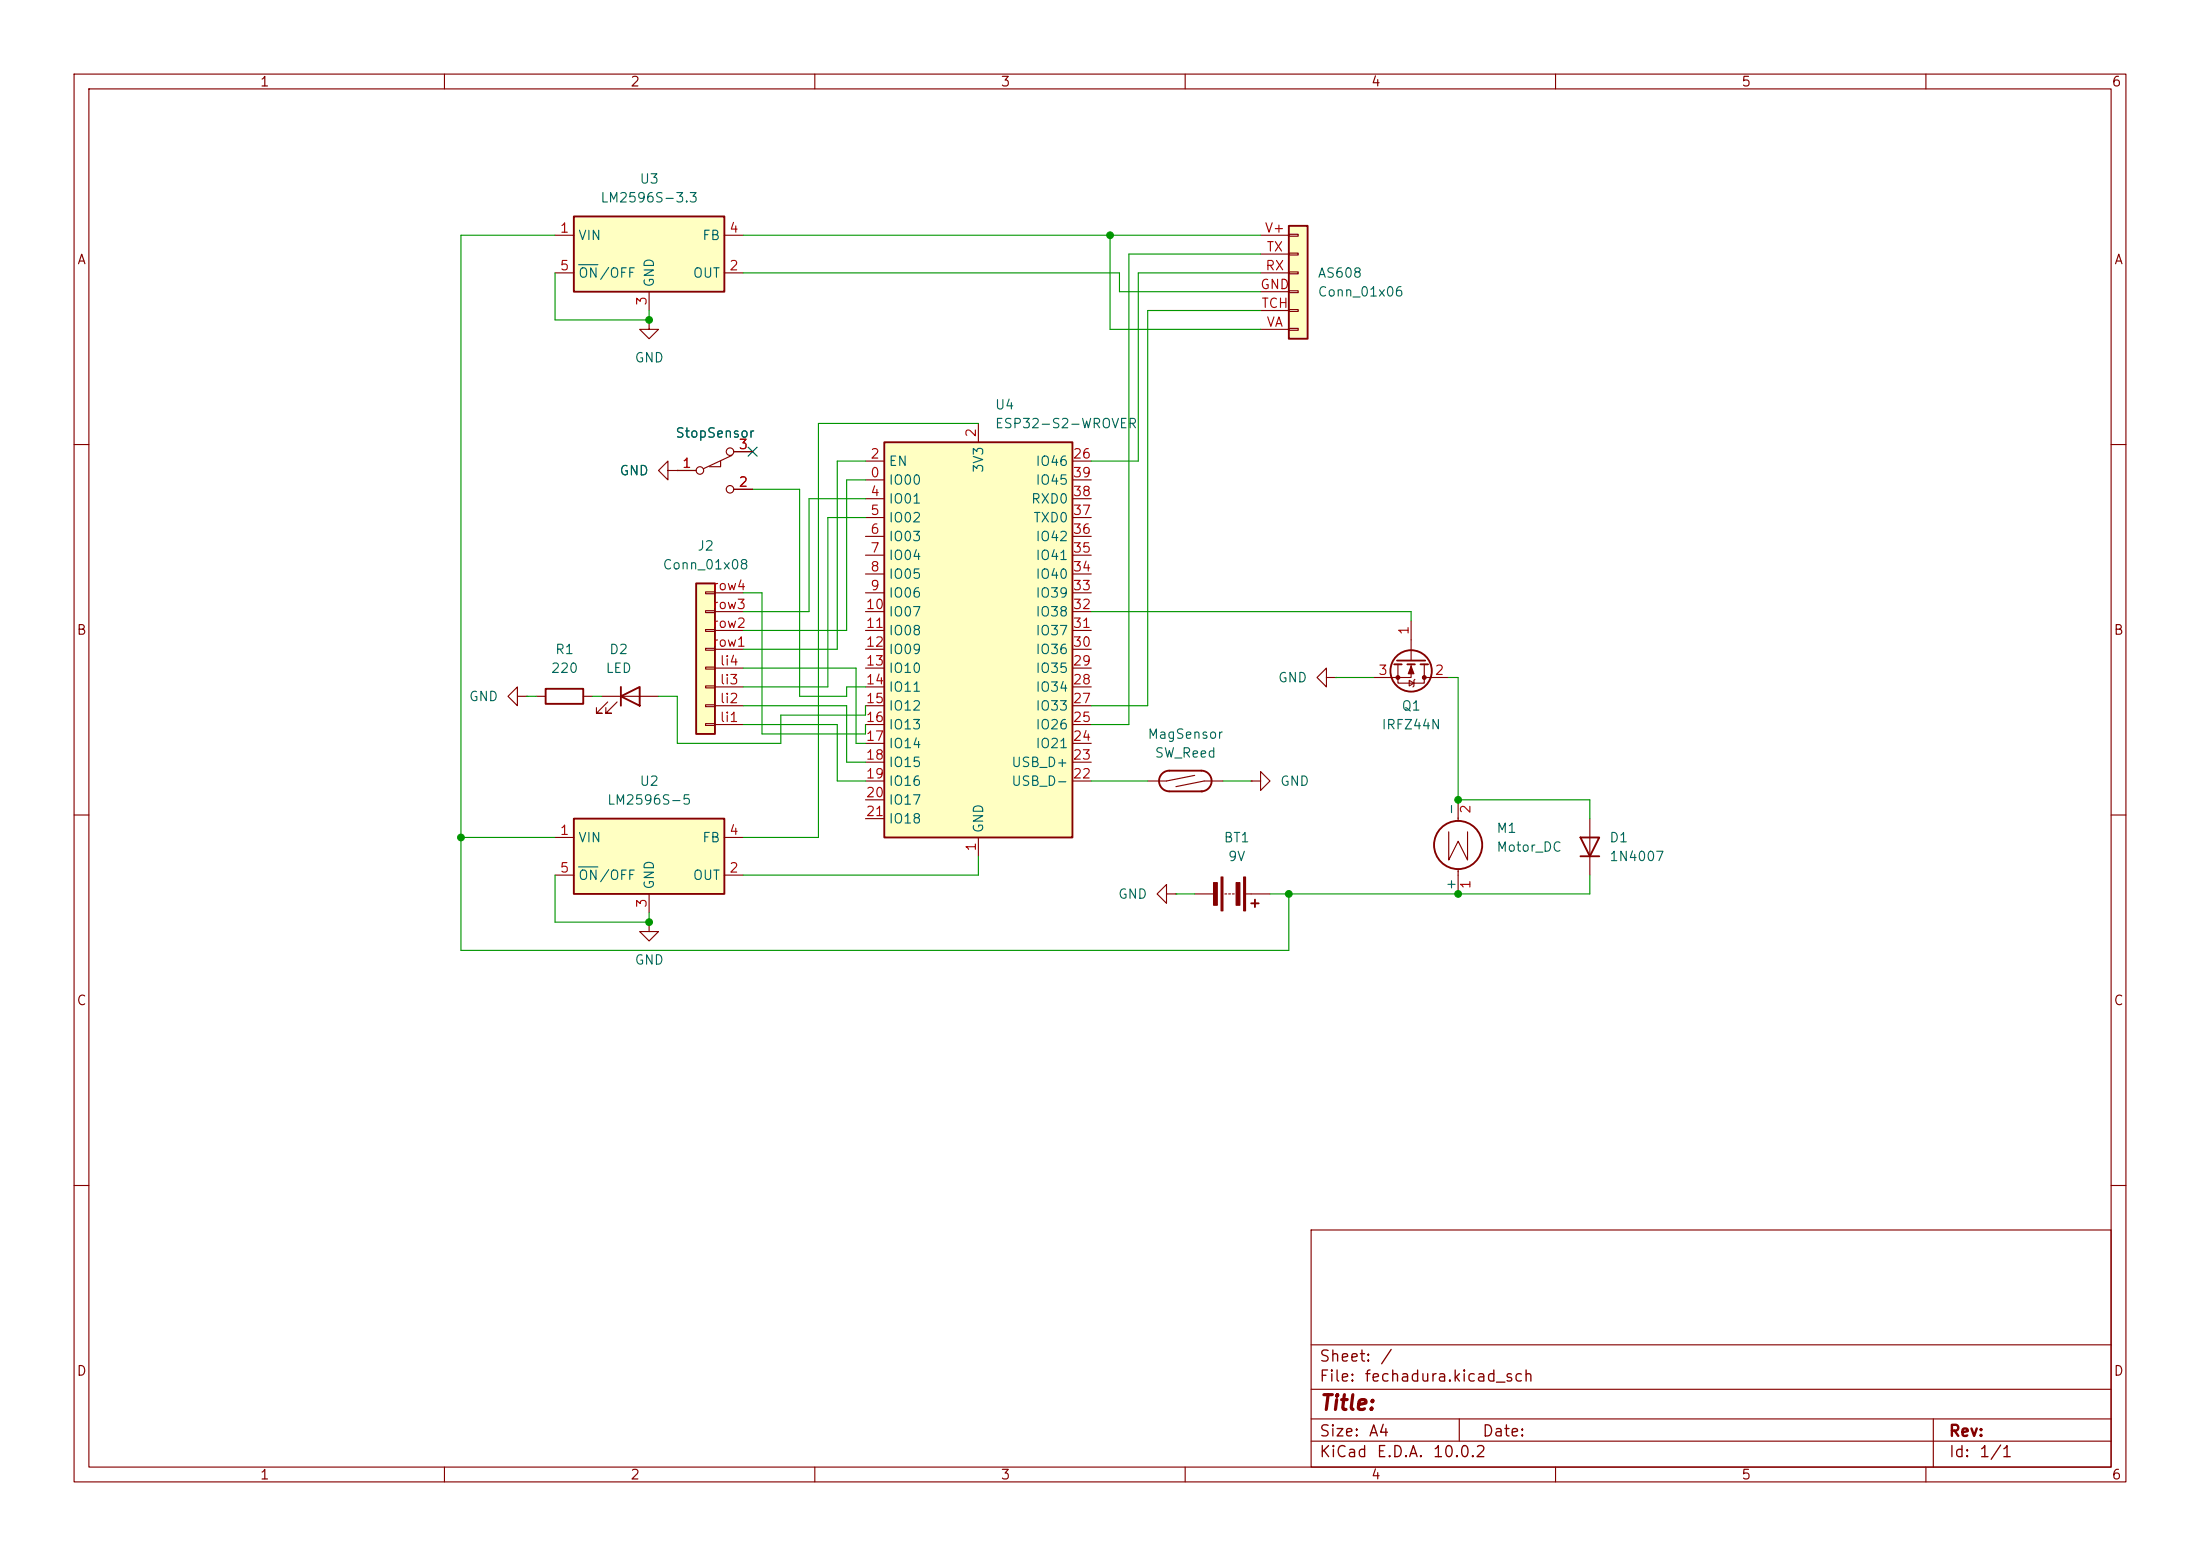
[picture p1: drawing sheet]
<svg xmlns="http://www.w3.org/2000/svg" width="297mm" height="210mm" viewBox="0 0 297 210" stroke-linecap="round" stroke-linejoin="round" font-family="sans-serif">
<g fill="none" stroke="#840000" stroke-width=".15">
<path d="M10 10h277v190h-277zM12 12h273v186h-273zM60 10v2M110 10v2M160 10v2M210 10v2M260 10v2M10 60h2M285 60h2M10 110h2M285 110h2M10 160h2"/>
<path d="M177 166h108v32h-108zM285 160h2M60 198v2M110 198v2M160 198v2M177 194.5h108M177 191.5h108M177 187.5h108M177 181.5h108M197 191.5v3M210 198v2M260 198v2"/>
<path d="M261 191.5v6.5"/>
</g>
<path d="M174 30.5h2.5v15.2h-2.5z" fill="#ffffc2"/>
<g fill="none" stroke="#840000" stroke-width=".25">
<path d="M174 30.5h2.5v15.2h-2.5zM188.2 89.7h1M188.6 89.2h3.8M190 89.7h1M191.8 89.7h1M162.2 106.8a1.4 1.4 0 0 0 1.4-1.4 1.4 1.4 0 0 0-1.4-1.4h-4.3a1.4 1.4 0 0 0-1.4 1.4 1.4 1.4 0 0 0 1.4 1.4h4.4M213.4 113h2.5l-1.3 2.6zM213.4 115.6h2.5"/>
<circle cx="190.5" cy="90.6" r="2.79"/>
<circle cx="196.8" cy="114" r="3.3"/>
</g>
<g fill="none" stroke="#840000" stroke-width=".15">
<path d="M170.2 39.4h3.8M170.2 36.8h3.8M170.2 34.3h3.8M170.2 31.8h3.8M174 31.6h1.3v.3h-1.3zM174 34.2h1.3v.2h-1.3zM174 36.7h1.3v.3h-1.3zM174 39.2h1.3v.3h-1.3zM170.2 41.9h3.8M170.2 44.5h3.8M174 41.8h1.3v.2h-1.3zM174 44.3h1.3v.3h-1.3z"/>
<path d="M179.1 91.4v-1.2l-1.3 1.2 1.3 1.3v-1.3h1.2M180.3 91.4h.1M188.7 89.7v2.5h3.6v-2.5M190.2 91.8l.7 .4-.7 .4zM190.5 89.7v1.7h-5.1M190.5 83.8v5.4M191 91.7l-.1 .1v.8l-.1 .1M192.3 91.4h3.3M161.3 104.6l-3.8 .8h-2.6M165.1 105.4h-2.5l-3.9 .8M168.9 105.4h1.3v-1.3l1.2 1.3-1.2 1.3v-1.3M168.9 105.4h.1"/>
<path d="M195.6 112.3v3.8l1.2-2.6 1.3 2.6v-3.8M196.8 108v2.8M196.8 117.3v3.4M214.6 110.5v7.6M157.5 120.7v-1.3l-1.3 1.3 1.3 1.2v-1.2h1.2M158.7 120.7h.1"/>
</g>
<g fill="#840000" stroke="#840000" stroke-width=".15">
<path d="M190.5 89.9l.4 1h-.8z"/>
<circle cx="192.3" cy="91.4" r=".25"/>
<circle cx="188.7" cy="91.4" r=".25"/>
</g>
<path d="M119.4 59.7h25.4v53.3h-25.4z" fill="#ffffc2"/>
<path d="M119.4 59.7h25.4v53.3h-25.4z" fill="none" stroke="#840000" stroke-width=".25"/>
<g fill="none" stroke="#840000" stroke-width=".15">
<path d="M132.1 57.2v2.5M116.8 64.8h2.6M116.8 62.2h2.6M116.8 67.3h2.6M116.8 69.9h2.6M116.8 72.4h2.6M116.8 74.9h2.6M116.8 77.5h2.6M144.8 64.8h2.5M144.8 62.2h2.5M144.8 67.3h2.5M144.8 69.9h2.5"/>
<path d="M144.8 72.4h2.5M144.8 74.9h2.5M144.8 77.5h2.5M116.8 80h2.6M116.8 82.6h2.6M116.8 85.1h2.6M116.8 87.6h2.6M116.8 90.2h2.6M116.8 92.7h2.6M116.8 95.3h2.6M116.8 97.8h2.6M144.8 80h2.5"/>
<path d="M144.8 82.6h2.5M144.8 85.1h2.5M144.8 87.6h2.5M144.8 90.2h2.5M144.8 92.7h2.5M144.8 95.3h2.5M144.8 97.8h2.5M116.8 100.3h2.6M116.8 102.9h2.6M116.8 105.4h2.6M116.8 108h2.6M116.8 110.5h2.6"/>
<path d="M132.1 113v2.6M144.8 100.3h2.5M144.8 102.9h2.5M144.8 105.4h2.5M87.6 124.5v1.2h1.3l-1.3 1.3-1.2-1.3h1.2M87.6 124.5h.1"/>
</g>
<path d="M94 78.7h2.5v20.4h-2.5z" fill="#ffffc2"/>
<path d="M94 78.7h2.5v20.4h-2.5z" fill="none" stroke="#840000" stroke-width=".25"/>
<g fill="none" stroke="#840000" stroke-width=".15">
<path d="M90.2 63.5v-1.3l-1.3 1.3 1.3 1.3v-1.3h1.2M91.4 63.5h.1M91.4 63.5h2.6M95.2 79.9h1.3v.2h-1.3zM97.3 62.2v.8h-1.5M98.8 61.5l-3.8 1.7M99.1 66h2.5M99.1 61h2.5M95.2 97.7h1.3v.2h-1.3zM95.2 95.1h1.3v.3h-1.3zM95.2 92.6h1.3v.2h-1.3zM95.2 90h1.3v.3h-1.3z"/>
<path d="M95.2 87.5h1.3v.3h-1.3zM95.2 85h1.3v.2h-1.3zM95.2 82.4h1.3v.3h-1.3zM96.5 97.8h3.8M96.5 95.3h3.8M96.5 92.7h3.8M96.5 90.2h3.8M96.5 87.6h3.8M96.5 85.1h3.8M96.5 82.6h3.8M96.5 80h3.8"/>
<circle cx="94.5" cy="63.5" r=".51"/>
<circle cx="98.6" cy="66" r=".51"/>
<circle cx="98.6" cy="61" r=".51"/>
</g>
<path d="M77.5 110.5h20.3v10.2h-20.3z" fill="#ffffc2"/>
<path d="M73.7 93h5v2h-5zM83.8 94l2.6-1.3v2.6zM83.8 92.7v2.6M77.5 110.5h20.3v10.2h-20.3z" fill="none" stroke="#840000" stroke-width=".25"/>
<g fill="none" stroke="#840000" stroke-width=".15">
<path d="M87.6 43.2v1.3h1.3l-1.3 1.2-1.2-1.2h1.2M87.6 43.2h.1M69.8 94v-1.3l-1.2 1.3 1.2 1.3v-1.3h1.3M71.1 94h.1M72.4 94h1.3M78.7 94h1.3M81.3 94h7.6M82 94.7l-1.5 1.6h.8h-.8v-.8M83.3 94.7l-1.5 1.6h.7h-.7v-.8M74.9 113h2.6M74.9 118.1h2.6M97.8 113h2.5"/>
<path d="M97.8 118.1h2.5M87.6 120.7v2.5"/>
</g>
<path d="M78.1 117h2.6" fill="none" stroke="#006464" stroke-width=".15"/>
<path d="M77.5 29.2h20.3v10.2h-20.3z" fill="#ffffc2"/>
<path d="M77.5 29.2h20.3v10.2h-20.3zM168.9 121.9h1M169.4 121.4v1" fill="none" stroke="#840000" stroke-width=".25"/>
<g fill="none" stroke="#840000" stroke-width=".15">
<path d="M74.9 31.8h2.6M74.9 36.8h2.6M87.6 39.4v2.5M97.8 31.8h2.5M97.8 36.8h2.5M91.4 63.5h.1M91.4 63.5h2.6M99.1 66h2.5M99.1 61h2.5M161.3 120.7h2.5M165.4 120.7h.2M165.9 120.7h.2"/>
<path d="M166.4 120.7h.2M168.1 120.7h3.3"/>
</g>
<path d="M78.1 35.7h2.6" fill="none" stroke="#006464" stroke-width=".15"/>
<g fill="#840000" stroke="#840000" stroke-width=".15">
<path d="M167.9 118.4h.2v4.5h-.2z"/>
<path d="M164.8 118.4h.3v4.5h-.3z"/>
<path d="M166.9 119.1h.5v3.1h-.5z"/>
<path d="M163.8 119.1h.5v3.1h-.5z"/>
</g>
<g fill="none" stroke="#009600" stroke-width=".15">
<path d="M74.9 31.8h-12.7v96.5h111.8v-7.6M74.9 36.8v6.4h12.7v-1.3M100.3 36.8h50.8v2.6h19.1M100.3 31.8h69.9M149.9 31.8v12.7h20.3M170.2 34.3h-17.8v63.5h-5.1M170.2 36.8h-16.5v25.4h-6.4M132.1 57.2h-21.6v55.8h-10.2M170.2 41.9h-15.3v53.4h-7.6M101.6 66h6.3v28h6.4v-1.3h2.5M116.8 67.3h-7.6v15.3h-8.9M116.8 62.2h-3.8v25.4h-12.7"/>
<path d="M116.8 64.8h-2.5v20.3h-14M116.8 69.9h-5v22.8h-11.5M71.1 94h1.3M80 94h1.3M88.9 94h2.5v6.3h14v-3.8h11.4v-1.2M100.3 95.3h14v7.6h2.5M100.3 97.8h12.7v7.6h3.8M100.3 80h2.6v19.1h13.9v-1.3M100.3 90.2h15.3v10.1h1.2M147.3 82.6h43.2v1.2M180.3 91.4h5.1M195.6 91.4h1.2v16.6h17.8v2.5"/>
<path d="M62.2 113h12.7M74.9 118.1v6.4h12.7v-1.3M132.1 115.6v2.5h-31.8M147.3 105.4h7.6M165.1 105.4h3.8M214.6 118.1v2.6h-43.2M158.7 120.7h2.6"/>
</g>
<path d="M101 60.4l1.2 1.2M102.2 60.4l-1.2 1.2" fill="none" stroke="#000084" stroke-width=".15"/>
<g fill="#009600" stroke="#009600" stroke-width=".14">
<circle cx="149.9" cy="31.8" r=".46"/>
<circle cx="196.8" cy="120.7" r=".46"/>
<circle cx="174" cy="120.7" r=".46"/>
<circle cx="196.8" cy="108" r=".46"/>
<circle cx="62.2" cy="113" r=".46"/>
<circle cx="87.6" cy="124.5" r=".46"/>
<circle cx="87.6" cy="43.2" r=".46"/>
</g>
<text font-size="2" fill="#840000" x="178" y="190.8">Title:</text>
<g font-size="1.5" fill="#840000">
<text x="178" y="184.2">Sheet:</text>
<text x="186.2" y="184.2">/</text>
<text x="178" y="186.9">File:</text>
<text x="184.1" y="186.9">fechadura.kicad_sch</text>
<text x="178" y="197.1">KiCad</text>
<text x="178" y="194.3">Size:</text>
<text x="184.7" y="194.3">A4</text>
<text x="185.7" y="197.1">E.D.A.</text>
<text x="193.3" y="197.1">10.0.2</text>
<text x="200" y="194.3">Date:</text>
<text x="263" y="194.3">Rev:</text>
<text x="263" y="197.1">Id:</text>
<text x="267.1" y="197.1">1/1</text>
</g>
<g font-size="1.3" fill="#840000">
<text x="35" y="12">1</text>
<text x="85" y="12">2</text>
<text x="135" y="12">3</text>
<text x="185" y="12">4</text>
<text x="235" y="12">5</text>
<text x="285" y="12">6</text>
<text x="10.3" y="36">A</text>
<text x="285.3" y="36">A</text>
<text x="10.3" y="86">B</text>
<text x="285.3" y="86">B</text>
<text x="10.3" y="136">C</text>
<text x="285.3" y="136">C</text>
<text x="10.3" y="186">D</text>
<text x="285.3" y="186">D</text>
<text x="35" y="200">1</text>
<text x="85" y="200">2</text>
<text x="135" y="200">3</text>
<text x="185" y="200">4</text>
<text x="235" y="200">5</text>
<text x="285" y="200">6</text>
</g>
<g font-size="1.3" fill="#006464">
<text x="81" y="27.6">LM2596S-3.3</text>
<text x="86.3" y="25.1">U3</text>
<text x="78" y="32.7">VIN</text>
<text x="94.7" y="32.7">FB</text>
<text x="78" y="37.8">ON/OFF</text>
<text x="88.6" y="38.9" transform="rotate(-90 88.6 38.9)">GND</text>
<text x="93.5" y="37.8">OUT</text>
<text x="177.8" y="40.3">Conn_01x06</text>
<text x="177.8" y="37.8">AS608</text>
<text x="85.6" y="49.2">GND</text>
<text x="91.1" y="59.4">StopSensor</text>
<text x="134.2" y="55.6">U4</text>
<text x="134.2" y="58.1">ESP32-S2-WROVER</text>
<text x="83.5" y="64.5">GND</text>
<text x="119.9" y="65.7">IO00</text>
<text x="119.9" y="63.2">EN</text>
<text x="133.1" y="63.9" transform="rotate(-90 133.1 63.9)">3V3</text>
<text x="139.7" y="63.2">IO46</text>
<text x="139.7" y="65.7">IO45</text>
<text x="119.9" y="68.3">IO01</text>
<text x="119.9" y="70.8">IO02</text>
<text x="139.1" y="68.3">RXD0</text>
<text x="139.4" y="70.8">TXD0</text>
<text x="89.4" y="77.2">Conn_01x08</text>
<text x="94.1" y="74.6">J2</text>
<text x="119.9" y="73.4">IO03</text>
<text x="119.9" y="75.9">IO04</text>
<text x="139.7" y="75.9">IO41</text>
<text x="139.7" y="73.4">IO42</text>
<text x="119.9" y="78.4">IO05</text>
<text x="119.9" y="81">IO06</text>
<text x="119.9" y="83.5">IO07</text>
<text x="139.7" y="83.5">IO38</text>
<text x="139.7" y="81">IO39</text>
<text x="139.7" y="78.4">IO40</text>
<text x="74.9" y="88.6">R1</text>
<text x="82.2" y="88.6">D2</text>
<text x="119.9" y="86.1">IO08</text>
<text x="119.9" y="88.6">IO09</text>
<text x="139.7" y="88.6">IO36</text>
<text x="139.7" y="86.1">IO37</text>
<text x="63.2" y="95">GND</text>
<text x="74.3" y="91.1">220</text>
<text x="81.7" y="91.1">LED</text>
<text x="119.9" y="91.1">IO10</text>
<text x="119.9" y="93.7">IO11</text>
<text x="139.7" y="93.7">IO34</text>
<text x="139.7" y="91.1">IO35</text>
<text x="172.4" y="92.4">GND</text>
<text x="119.9" y="96.2">IO12</text>
<text x="119.9" y="98.8">IO13</text>
<text x="119.9" y="101.3">IO14</text>
<text x="139.7" y="101.3">IO21</text>
<text x="139.7" y="98.8">IO26</text>
<text x="139.7" y="96.2">IO33</text>
<text x="154.8" y="100">MagSensor</text>
<text x="186.4" y="98.8">IRFZ44N</text>
<text x="189.1" y="96.2">Q1</text>
<text x="86.3" y="106.4">U2</text>
<text x="119.9" y="103.8">IO15</text>
<text x="119.9" y="106.4">IO16</text>
<text x="136.4" y="106.4">USB_D-</text>
<text x="136.4" y="103.8">USB_D+</text>
<text x="155.8" y="102.6">SW_Reed</text>
<text x="172.7" y="106.4">GND</text>
<text x="81.9" y="108.9">LM2596S-5</text>
<text x="119.9" y="108.9">IO17</text>
<text x="119.9" y="111.5">IO18</text>
<text x="133.1" y="112.5" transform="rotate(-90 133.1 112.5)">GND</text>
<text x="196.8" y="110.1" transform="rotate(-90 196.8 110.1)">-</text>
<text x="201.9" y="112.7">M1</text>
<text x="78" y="114">VIN</text>
<text x="78" y="119.1">ON/OFF</text>
<text x="93.5" y="119.1">OUT</text>
<text x="94.7" y="114">FB</text>
<text x="165.1" y="114">BT1</text>
<text x="165.7" y="116.5">9V</text>
<text x="201.9" y="115.3">Motor_DC</text>
<text x="217.2" y="114">D1</text>
<text x="217.2" y="116.5">1N4007</text>
<text x="88.6" y="120.1" transform="rotate(-90 88.6 120.1)">GND</text>
<text x="150.9" y="121.6">GND</text>
<text x="196.8" y="120.3" transform="rotate(-90 196.8 120.3)">+</text>
<text x="85.6" y="130.5">GND</text>
</g>
<g font-size="1.3" fill="#a90000">
<text x="75.5" y="31.7">1</text>
<text x="98.4" y="31.7">4</text>
<text x="170.7" y="31.7">V+</text>
<text x="170.9" y="34.3">TX</text>
<text x="75.5" y="36.8">5</text>
<text x="87.6" y="41.3" transform="rotate(-90 87.6 41.3)">3</text>
<text x="98.4" y="36.8">2</text>
<text x="170" y="39.3">GND</text>
<text x="170.2" y="41.9">TCH</text>
<text x="170.7" y="36.8">RX</text>
<text x="170.9" y="44.4">VA</text>
<text x="132.1" y="59.1" transform="rotate(-90 132.1 59.1)">2</text>
<text x="92" y="63.5">1</text>
<text x="99.6" y="60.9">3</text>
<text x="117.4" y="64.7">0</text>
<text x="117.4" y="62.2">2</text>
<text x="144.7" y="62.2">26</text>
<text x="144.7" y="64.7">39</text>
<text x="99.6" y="66">2</text>
<text x="117.4" y="67.3">4</text>
<text x="117.4" y="69.8">5</text>
<text x="144.7" y="69.8">37</text>
<text x="144.7" y="67.3">38</text>
<text x="117.4" y="72.4">6</text>
<text x="117.4" y="74.9">7</text>
<text x="117.4" y="77.4">8</text>
<text x="144.7" y="77.4">34</text>
<text x="144.7" y="74.9">35</text>
<text x="144.7" y="72.4">36</text>
<text x="96.1" y="82.5">row3</text>
<text x="96.1" y="80">row4</text>
<text x="116.8" y="82.5">10</text>
<text x="117.4" y="80">9</text>
<text x="144.7" y="82.5">32</text>
<text x="144.7" y="80">33</text>
<text x="96.1" y="87.6">row1</text>
<text x="96.1" y="85.1">row2</text>
<text x="116.8" y="85.1">11</text>
<text x="116.8" y="87.6">12</text>
<text x="144.7" y="87.6">30</text>
<text x="144.7" y="85.1">31</text>
<text x="190.5" y="85.8" transform="rotate(-90 190.5 85.8)">1</text>
<text x="97.1" y="95.2">li2</text>
<text x="97.1" y="92.7">li3</text>
<text x="97.1" y="90.1">li4</text>
<text x="116.8" y="90.1">13</text>
<text x="116.8" y="92.7">14</text>
<text x="116.8" y="95.2">15</text>
<text x="144.7" y="95.2">27</text>
<text x="144.7" y="92.7">28</text>
<text x="144.7" y="90.1">29</text>
<text x="186" y="91.4">3</text>
<text x="193.6" y="91.4">2</text>
<text x="97.1" y="97.8">li1</text>
<text x="116.8" y="97.8">16</text>
<text x="116.8" y="100.3">17</text>
<text x="144.7" y="100.3">24</text>
<text x="144.7" y="97.8">25</text>
<text x="116.8" y="102.8">18</text>
<text x="116.8" y="105.4">19</text>
<text x="116.8" y="107.9">20</text>
<text x="144.7" y="105.4">22</text>
<text x="144.7" y="102.8">23</text>
<text x="75.5" y="113">1</text>
<text x="98.4" y="113">4</text>
<text x="116.8" y="110.5">21</text>
<text x="198.8" y="109.9" transform="rotate(-90 198.8 109.9)">2</text>
<text x="75.5" y="118.1">5</text>
<text x="98.4" y="118.1">2</text>
<text x="132.1" y="115" transform="rotate(-90 132.1 115)">1</text>
<text x="87.6" y="122.6" transform="rotate(-90 87.6 122.6)">3</text>
<text x="198.8" y="120.1" transform="rotate(-90 198.8 120.1)">1</text>
</g>
</svg>
